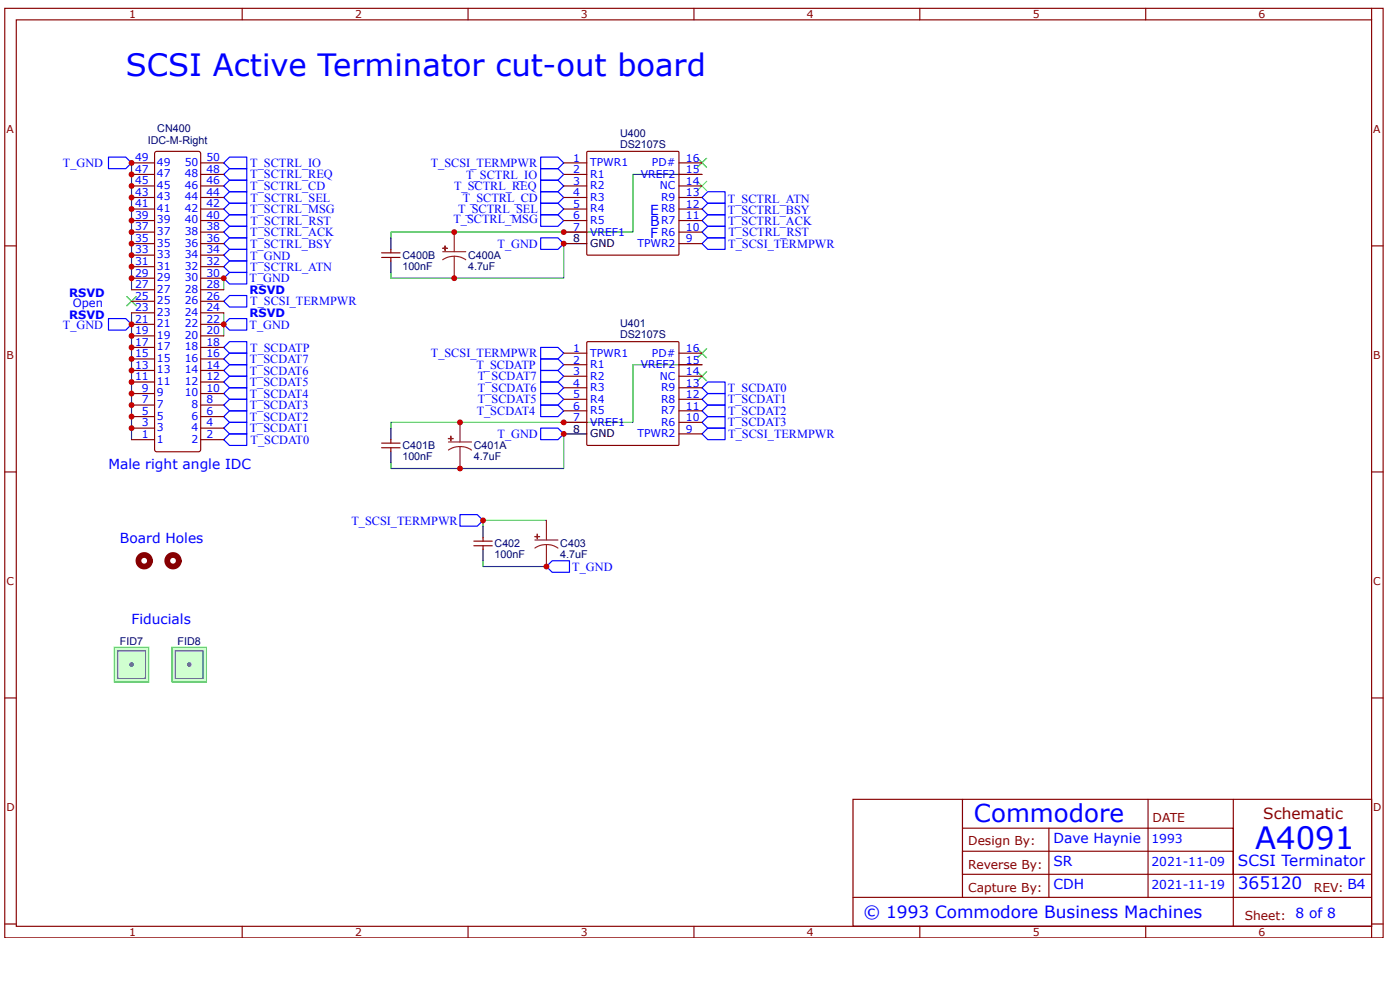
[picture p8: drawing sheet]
<svg xmlns="http://www.w3.org/2000/svg" width="297mm" height="210mm" viewBox="0 0 297 210" stroke-linecap="round" stroke-linejoin="round" font-family="sans-serif">
<g fill="none" stroke="#800" stroke-width=".24">
<path d="M1 1.8h292.4v197h-292.4zM3.5 4.2h287.5v192.2h-287.5zM51.4 1.8v2.4M99.3 1.8v2.4M147.2 1.8v2.4M195.1 1.8v2.4M243.1 1.8v2.4M291 1.8v2.4M1 52.1h2.5M291 52.1h2.4M119.6 74.9h4.9M119.6 77.3h4.9"/>
<path d="M119.6 79.8h4.9M124.6 72.5h19.4v21.9h-19.4zM144 74.9h4.9M144 77.3h4.9M144 79.8h4.9M119.6 82.2h4.9M119.6 84.7h4.9M119.6 87.1h4.9M119.6 89.5h4.9M144 82.2h4.9M144 84.7h4.9M144 87.1h4.9"/>
<path d="M144 89.5h4.9M144 92h4.9M1 100.1h2.5M291 100.1h2.4M1 148h2.5M291 148h2.4M181 169.5h110v26.9h-110zM204.2 175.6h57.4v14.7h-57.4zM204.2 169.5v6.1M222.5 175.6v14.7M243.6 169.5v20.8M261.6 169.5v15.9h29.4"/>
<path d="M1 195.9h2.5M51.4 196.4v2.4M99.3 196.4v2.4M147.2 196.4v2.4M181 190.3h23.2M195.1 196.4v2.4M204.2 180.5h57.4v4.9h-57.4zM243.1 196.4v2.4M291 196.4v2.4M291 195.9h2.4M291 190.3h-29.4v6.1"/>
</g>
<g fill="#000">
<path d="M148 38.4l1.9 2zM149.9 38.4l-1.9 2z"/>
<path d="M148 33.6l1.9 1.9zM149.9 33.6l-1.9 1.9z"/>
<path d="M28.9 62.9l-2 2zM26.9 62.9l2 2z"/>
<path d="M148 73.9l1.9 2zM149.9 73.9l-1.9 2z"/>
<path d="M149.9 78.8l-1.9 1.9zM148 78.8l1.9 1.9z"/>
</g>
<path d="M148 38.4l1.9 2M148 33.6l1.9 1.9M149.9 38.4l-1.9 2M149.9 33.6l-1.9 1.9M26.9 62.9l2 2M28.9 62.9l-2 2M148 78.8l1.9 1.9M148 73.9l1.9 2M149.9 78.8l-1.9 1.9M149.9 73.9l-1.9 2" fill="none" stroke="#3c3" stroke-width=".24"/>
<g fill="none" stroke="#00f" stroke-width=".24">
<path d="M23 33.3h3.7l1.2 1.2-1.2 1.3h-3.7zM48.7 33.3h3.7v2.5h-3.7l-1.2-1.3zM48.7 35.8h3.7v2.4h-3.7l-1.2-1.2zM48.7 38.2h3.7v2.4h-3.7l-1.2-1.2zM114.7 33.3h3.7l1.2 1.2-1.2 1.3h-3.7zM114.7 38.2h3.7l1.2 1.2-1.2 1.2h-3.7zM114.7 35.8h3.7l1.2 1.2-1.2 1.2h-3.7zM47.5 41.9l1.2-1.3h3.7v2.5h-3.7zM48.7 55.3h3.7v2.5h-3.7l-1.2-1.3zM48.7 45.5h3.7v2.5h-3.7l-1.2-1.2zM48.7 48h3.7v2.4h-3.7l-1.2-1.2zM48.7 50.4h3.7v2.5h-3.7l-1.2-1.3z"/>
<path d="M48.7 43.1h3.7v2.4h-3.7l-1.2-1.2zM48.7 52.9h3.7v2.4h-3.7l-1.2-1.2zM48.7 57.8h3.7v2.4h-3.7l-1.2-1.2zM114.7 43.1h3.7l1.2 1.2-1.2 1.2h-3.7zM114.7 50.4h3.7l1.2 1.2-1.2 1.3h-3.7zM114.7 40.6h3.7l1.2 1.3-1.2 1.2h-3.7zM114.7 45.5h3.7l1.2 1.3-1.2 1.2h-3.7zM148.9 51.6l1.3-1.2h3.6v2.5h-3.6zM148.9 41.9l1.3-1.3h3.6v2.5h-3.6zM150.2 48h3.6v2.4h-3.6l-1.3-1.2zM150.2 43.1h3.6v2.4h-3.6l-1.3-1.2zM150.2 45.5h3.6v2.5h-3.6l-1.3-1.2z"/>
<path d="M23 67.5h3.7l1.2 1.3-1.2 1.2h-3.7zM47.5 63.9l1.2-1.2h3.7v2.4h-3.7zM48.7 72.4h3.7v2.5h-3.7l-1.2-1.2zM48.7 74.9h3.7v2.4h-3.7l-1.2-1.2zM48.7 77.3h3.7v2.5h-3.7l-1.2-1.3zM48.7 79.8h3.7v2.4h-3.7l-1.2-1.2zM48.7 67.5h3.7v2.5h-3.7l-1.2-1.2zM114.7 78.5h3.7l1.2 1.3-1.2 1.2h-3.7zM114.7 73.7h3.7l1.2 1.2-1.2 1.2h-3.7zM114.7 76.1h3.7l1.2 1.2-1.2 1.2h-3.7zM47.5 93.2l1.2-1.2h3.7v2.4h-3.7zM48.7 82.2h3.7v2.5h-3.7l-1.2-1.3z"/>
<path d="M48.7 84.7h3.7v2.4h-3.7l-1.2-1.2zM48.7 87.1h3.7v2.4h-3.7l-1.2-1.2zM48.7 89.5h3.7v2.5h-3.7l-1.2-1.2zM114.7 90.8h3.7l1.2 1.2-1.2 1.2h-3.7zM114.7 83.4h3.7l1.2 1.3-1.2 1.2h-3.7zM114.7 81h3.7l1.2 1.2-1.2 1.2h-3.7zM114.7 85.9h3.7l1.2 1.2-1.2 1.2h-3.7zM148.9 92l1.3-1.2h3.6v2.4h-3.6zM148.9 89.5l1.3-1.2h3.6v2.5h-3.6zM148.9 87.1l1.3-1.2h3.6v2.4h-3.6zM148.9 84.7l1.3-1.3h3.6v2.5h-3.6zM148.9 82.2l1.3-1.2h3.6v2.4h-3.6z"/>
<path d="M97.6 109.1h3.7l1.2 1.2-1.2 1.3h-3.7zM115.9 120.1l1.2-1.2h3.7v2.4h-3.7z"/>
</g>
<path d="M27.9 34.5v26.9M148.9 37h-14.6v12.2h-51.4v1.2M47.5 59v2.4M119.6 51.6v7.4h-36.7v-1.2M27.9 66.3v26.9M47.5 66.3v4.9M148.9 77.3h-14.6v12.2h-51.4v1.3M119.6 92v7.3h-36.7v-1.2M102.5 118.9v1.2h13.4M115.9 110.3h-13.4v1.3" fill="none" stroke="#080" stroke-width=".24"/>
<path d="M119.6 92h4.9" fill="none" stroke="#000" stroke-width=".24"/>
<path d="M95.1 93.7h4.9M97.6 94.7a3.9 3.9 0 0 1 2.4 .7M97.6 94.7a4 4 0 0 0-2.5 .7M97.6 89.5v4.2M97.6 94.7v4.6" fill="none" stroke="#8d2323" stroke-width=".24"/>
<path d="M95.1 93h1z" fill="#8d2323"/>
<path d="M95.1 93h1z" fill="none" stroke="#8d2323" stroke-width=".24"/>
<path d="M95.6 92.5l.1 1z" fill="#8d2323"/>
<path d="M93.9 53.4h4.9M96.4 54.3a3.9 3.9 0 0 1 2.4 .8M96.4 54.3a4 4 0 0 0-2.5 .8M96.4 49.2v4.2M96.4 54.3v4.7M95.6 92.5l.1 1z" fill="none" stroke="#8d2323" stroke-width=".24"/>
<path d="M81 94.9h3.9M81 93.9h3.9M82.9 93.2v.7M82.9 94.9v.8" fill="none" stroke="#800" stroke-width=".24"/>
<path d="M82.9 90.8v2.4M82.9 95.7v2.4" fill="none" stroke="#000" stroke-width=".24"/>
<path d="M93.9 52.6l1 .1z" fill="#8d2323"/>
<path d="M93.9 52.6l1 .1z" fill="none" stroke="#8d2323" stroke-width=".24"/>
<path d="M94.4 52.1v1z" fill="#8d2323"/>
<path d="M94.4 52.1v1zM113.5 114.5h4.9M115.9 115.5a3.9 3.9 0 0 1 2.5 .7M115.9 115.5a4 4 0 0 0-2.4 .7M115.9 110.3v4.2M115.9 115.5v4.6" fill="none" stroke="#8d2323" stroke-width=".24"/>
<g fill="none" stroke="#800" stroke-width=".24">
<path d="M119.6 34.5h4.9M119.6 37h4.9M119.6 39.4h4.9M124.6 32.2h19.4v21.8h-19.4zM144 34.5h4.9M144 37h4.9M144 39.4h4.9M81 54.6h3.9M81 53.6h3.9M82.9 52.9v.7M82.9 54.6v.7M119.6 41.9h4.9"/>
<path d="M119.6 44.3h4.9M119.6 46.8h4.9M119.6 49.2h4.9M144 41.9h4.9M144 44.3h4.9M144 46.8h4.9M144 49.2h4.9M144 51.6h4.9M100.5 115.7h3.9M100.5 114.7h3.9M102.5 114v.7M102.5 115.7v.7"/>
</g>
<path d="M82.9 50.4v2.5M82.9 55.3v2.5M119.6 51.6h4.9M102.5 111.6v2.4M102.5 116.4v2.5" fill="none" stroke="#000" stroke-width=".24"/>
<path d="M113.5 113.8h1z" fill="#8d2323"/>
<path d="M113.5 113.8h1z" fill="none" stroke="#8d2323" stroke-width=".24"/>
<path d="M114 113.3v.9z" fill="#8d2323"/>
<path d="M114 113.3v.9z" fill="none" stroke="#8d2323" stroke-width=".24"/>
<path d="M31.8 118.9a1.22 1.22 0 0 0-1.8-1.1 1.22 1.22 0 0 0-.1 2.1 1.22 1.22 0 0 0 1.9-.9M37.9 118.9a1.22 1.22 0 0 0-1.8-1.1 1.22 1.22 0 0 0-.1 2.1 1.22 1.22 0 0 0 1.9-.9" fill="none" stroke="#840000" stroke-width="1.2"/>
<g fill="none" stroke="#800" stroke-width=".24">
<path d="M27.9 39.4h4.9M27.9 37h4.9M27.9 34.5h4.9M32.9 32.2l.4-.1h8.8l.3 .1 .2 .3v62.8l-.1 .3-.3 .2h-8.9l-.3-.1-.2-.3v-62.8zM42.6 39.4h4.9M42.6 37h4.9M42.6 34.5h4.9M27.9 59h4.9M27.9 56.5h4.9M27.9 54.1h4.9M27.9 51.6h4.9M27.9 49.2h4.9"/>
<path d="M27.9 46.8h4.9M27.9 44.3h4.9M27.9 41.9h4.9M42.6 59h4.9M42.6 56.5h4.9M42.6 54.1h4.9M42.6 51.6h4.9M42.6 49.2h4.9M42.6 46.8h4.9M42.6 44.3h4.9M42.6 41.9h4.9M27.9 78.5h4.9"/>
<path d="M27.9 76.1h4.9M27.9 73.7h4.9M27.9 71.2h4.9M27.9 68.8h4.9M27.9 66.3h4.9M27.9 63.9h4.9M27.9 61.4h4.9M42.6 78.5h4.9M42.6 76.1h4.9M42.6 73.7h4.9M42.6 71.2h4.9M42.6 68.8h4.9"/>
<path d="M42.6 66.3h4.9M42.6 63.9h4.9M42.6 61.4h4.9M27.9 93.2h4.9M27.9 90.8h4.9M27.9 88.3h4.9M27.9 85.9h4.9M27.9 83.4h4.9M27.9 81h4.9M42.6 93.2h4.9M42.6 90.8h4.9M42.6 88.3h4.9"/>
<path d="M42.6 85.9h4.9M42.6 83.4h4.9M42.6 81h4.9"/>
</g>
<path d="M24.2 137.2h7.4v7.4h-7.4z" fill="#d0ffd0"/>
<path d="M24.2 137.2h7.4v7.4h-7.4z" fill="none" stroke="#0c3" stroke-width=".24"/>
<circle cx="27.9" cy="140.9" r=".24" fill="#c0c0c0"/>
<circle cx="27.9" cy="140.9" r=".24" fill="none" stroke="#666" stroke-width=".49"/>
<path d="M25 138h5.8v5.8h-5.8z" fill="none" stroke="#666" stroke-width=".24"/>
<path d="M36.5 137.2h7.3v7.4h-7.3z" fill="#d0ffd0"/>
<path d="M36.5 137.2h7.3v7.4h-7.3z" fill="none" stroke="#0c3" stroke-width=".24"/>
<circle cx="40.1" cy="140.9" r=".24" fill="#c0c0c0"/>
<circle cx="40.1" cy="140.9" r=".24" fill="none" stroke="#666" stroke-width=".49"/>
<path d="M37.2 138h5.9v5.8h-5.9z" fill="none" stroke="#666" stroke-width=".24"/>
<g fill="#c00">
<circle cx="119.6" cy="51.6" r=".61"/>
<circle cx="47.5" cy="68.8" r=".61"/>
<circle cx="27.9" cy="68.8" r=".61"/>
<circle cx="96.4" cy="59" r=".61"/>
<circle cx="119.6" cy="89.5" r=".61"/>
<circle cx="97.6" cy="89.5" r=".61"/>
<circle cx="119.6" cy="92" r=".61"/>
<circle cx="97.6" cy="99.3" r=".61"/>
<circle cx="96.4" cy="49.2" r=".61"/>
<circle cx="119.6" cy="49.2" r=".61"/>
<circle cx="102.5" cy="110.3" r=".61"/>
<circle cx="115.9" cy="120.1" r=".61"/>
<circle cx="27.9" cy="90.8" r=".61"/>
<circle cx="27.9" cy="88.3" r=".61"/>
<circle cx="27.9" cy="85.9" r=".61"/>
<circle cx="27.9" cy="83.4" r=".61"/>
<circle cx="27.9" cy="81" r=".61"/>
<circle cx="27.9" cy="78.5" r=".61"/>
<circle cx="27.9" cy="76.1" r=".61"/>
<circle cx="27.9" cy="73.7" r=".61"/>
<circle cx="27.9" cy="71.2" r=".61"/>
<circle cx="27.9" cy="59" r=".61"/>
<circle cx="47.5" cy="59" r=".61"/>
<circle cx="27.9" cy="56.5" r=".61"/>
<circle cx="27.9" cy="54.1" r=".61"/>
<circle cx="27.9" cy="51.6" r=".61"/>
<circle cx="27.9" cy="49.2" r=".61"/>
<circle cx="27.9" cy="46.8" r=".61"/>
<circle cx="27.9" cy="44.3" r=".61"/>
<circle cx="27.9" cy="41.9" r=".61"/>
<circle cx="27.9" cy="39.4" r=".61"/>
<circle cx="27.9" cy="37" r=".61"/>
<circle cx="27.9" cy="34.5" r=".61"/>
</g>
<g font-size="6.5" fill="#00f">
<text x="26.7" y="16.2">SCSI Active Terminator cut-out board</text>
<text x="266.3" y="180">A4091</text>
</g>
<text font-size="5.2" fill="#00f" x="206.6" y="174.4">Commodore</text>
<g font-size="3.6" fill="#00f">
<text x="262.6" y="188.6">365120</text>
<text x="183.2" y="194.7">© 1993 Commodore Business Machines</text>
</g>
<text font-size="3.3" fill="#800" x="268" y="173.6">Schematic</text>
<text font-size="3.3" fill="#00f" x="262.6" y="183.7">SCSI Terminator</text>
<g font-size="2.9" fill="#00f">
<text x="137.9" y="45.5">E</text>
<text x="137.9" y="48">B</text>
<text x="137.9" y="50.4">F</text>
<text x="23" y="99.3">Male right angle IDC</text>
<text x="25.5" y="115.2">Board Holes</text>
<text x="27.9" y="132.3">Fiducials</text>
<text x="223.5" y="178.8">Dave Haynie</text>
<text x="223.5" y="183.7">SR</text>
<text x="223.5" y="188.6">CDH</text>
</g>
<g font-size="2.6" fill="#00f">
<text x="13.3" y="35.4">T_GND</text>
<text x="53.1" y="35.4">T_SCTRL_IO</text>
<text x="91.4" y="35.4">T_SCSI_TERMPWR</text>
<text x="53.1" y="40.3">T_SCTRL_CD</text>
<text x="53.1" y="37.8">T_SCTRL_REQ</text>
<text x="96.4" y="40.2">T_SCTRL_REQ</text>
<text x="98.9" y="37.9">T_SCTRL_IO</text>
<text x="53.1" y="45.2">T_SCTRL_MSG</text>
<text x="53.2" y="47.6">T_SCTRL_RST</text>
<text x="53.2" y="42.7">T_SCTRL_SEL</text>
<text x="96.2" y="47.4">T_SCTRL_MSG</text>
<text x="97.2" y="45.2">T_SCTRL_SEL</text>
<text x="98.2" y="42.7">T_SCTRL_CD</text>
<text x="154.4" y="45.4">T_SCTRL_BSY</text>
<text x="154.4" y="43">T_SCTRL_ATN</text>
<text x="154.4" y="47.6">T_SCTRL_ACK</text>
<text x="53.1" y="52.5">T_SCTRL_BSY</text>
<text x="53.1" y="50.1">T_SCTRL_ACK</text>
<text x="105.6" y="52.5">T_GND</text>
<text x="154.5" y="52.5">T_SCSI_TERMPWR</text>
<text x="154.6" y="50.1">T_SCTRL_RST</text>
<text x="53" y="59.9">T_GND</text>
<text x="53.1" y="55.2">T_GND</text>
<text x="53.1" y="57.4">T_SCTRL_ATN</text>
<text x="53.1" y="64.7">T_SCSI_TERMPWR</text>
<text x="13.3" y="69.7">T_GND</text>
<text x="53" y="69.7">T_GND</text>
<text x="53" y="77">T_SCDAT7</text>
<text x="53.1" y="74.5">T_SCDATP</text>
<text x="91.4" y="75.7">T_SCSI_TERMPWR</text>
<text x="53" y="79.4">T_SCDAT6</text>
<text x="53" y="81.9">T_SCDAT5</text>
<text x="101.1" y="78.2">T_SCDATP</text>
<text x="101.4" y="83.1">T_SCDAT6</text>
<text x="101.4" y="80.6">T_SCDAT7</text>
<text x="154.4" y="83.1">T_SCDAT0</text>
<text x="53" y="86.7">T_SCDAT3</text>
<text x="53" y="89.2">T_SCDAT2</text>
<text x="53" y="84.3">T_SCDAT4</text>
<text x="101.1" y="88">T_SCDAT4</text>
<text x="101.4" y="85.5">T_SCDAT5</text>
<text x="154.4" y="85.5">T_SCDAT1</text>
<text x="154.4" y="88">T_SCDAT2</text>
<text x="53" y="91.6">T_SCDAT1</text>
<text x="53.2" y="94.1">T_SCDAT0</text>
<text x="105.6" y="92.9">T_GND</text>
<text x="154.4" y="90.4">T_SCDAT3</text>
<text x="154.5" y="92.8">T_SCSI_TERMPWR</text>
<text x="74.6" y="111.2">T_SCSI_TERMPWR</text>
<text x="121.4" y="121">T_GND</text>
<text x="244.3" y="178.8">1993</text>
<text x="244.3" y="183.7">2021-11-09</text>
<text x="244.3" y="188.6">2021-11-19</text>
</g>
<g font-size="2.6" fill="#800">
<text x="205.4" y="179.3">Design By:</text>
<text x="244.5" y="174.4">DATE</text>
<text x="205.4" y="184.1">Reverse By:</text>
<text x="205.4" y="189">Capture By:</text>
<text x="278.8" y="189">REV: B4</text>
<text x="264.1" y="195.1">Sheet: 8 of 8</text>
</g>
<g font-size="2.4" fill="#00f">
<text x="14.7" y="62.9">RSVD</text>
<text x="15.4" y="65.1">Open</text>
<text x="52.9" y="62.4">RSVD</text>
<text x="14.7" y="67.5">RSVD</text>
<text x="52.9" y="67.3">RSVD</text>
</g>
<g font-size="2.3" fill="#800">
<text x="27.4" y="3.8">1</text>
<text x="75.3" y="3.8">2</text>
<text x="123.3" y="3.8">3</text>
<text x="171.2" y="3.8">4</text>
<text x="219.1" y="3.8">5</text>
<text x="267" y="3.8">6</text>
<text x="1.4" y="28.2">A</text>
<text x="291.3" y="28.2">A</text>
<text x="1.4" y="76.1">B</text>
<text x="291.3" y="76.1">B</text>
<text x="1.4" y="124">C</text>
<text x="291.3" y="124">C</text>
<text x="1.4" y="171.9">D</text>
<text x="291.3" y="171.9">D</text>
<text x="27.4" y="198.5">1</text>
<text x="75.3" y="198.5">2</text>
<text x="123.3" y="198.5">3</text>
<text x="171.2" y="198.5">4</text>
<text x="219.1" y="198.5">5</text>
<text x="267" y="198.5">6</text>
</g>
<g font-size="2.3" fill="#000080">
<text x="33.4" y="28">CN400</text>
<text x="131.5" y="29">U400</text>
<text x="31.3" y="30.4">IDC-M-Right</text>
<text x="131.5" y="31.4">DS2107S</text>
<text x="85.4" y="57.2">100nF</text>
<text x="85.4" y="54.9">C400B</text>
<text x="99.3" y="57.2">4.7uF</text>
<text x="99.3" y="54.9">C400A</text>
<text x="131.5" y="71.7">DS2107S</text>
<text x="131.5" y="69.4">U401</text>
<text x="85.4" y="95.2">C401B</text>
<text x="100.5" y="95.2">C401A</text>
<text x="85.4" y="97.5">100nF</text>
<text x="100.5" y="97.5">4.7uF</text>
<text x="104.9" y="118.2">100nF</text>
<text x="104.9" y="116.1">C402</text>
<text x="118.9" y="118.2">4.7uF</text>
<text x="118.9" y="116">C403</text>
<text x="25.4" y="136.8">FID7</text>
<text x="37.7" y="136.8">FID8</text>
</g>
<g font-size="2.3" fill="#00f">
<text x="28.7" y="34.2">49</text>
<text x="33.3" y="35.1">49</text>
<text x="39.2" y="35.1">50</text>
<text x="43.8" y="34.2">50</text>
<text x="121.6" y="34.3">1</text>
<text x="125.2" y="35.3">TPWR1</text>
<text x="138.3" y="35.3">PD#</text>
<text x="145.5" y="34.3">16</text>
<text x="28.7" y="41.5">43</text>
<text x="28.7" y="39.1">45</text>
<text x="28.7" y="36.6">47</text>
<text x="33.3" y="40">45</text>
<text x="33.3" y="37.6">47</text>
<text x="39.2" y="40">46</text>
<text x="39.2" y="37.6">48</text>
<text x="43.8" y="41.5">44</text>
<text x="43.8" y="39.1">46</text>
<text x="43.8" y="36.6">48</text>
<text x="121.6" y="36.7">2</text>
<text x="121.6" y="39.2">3</text>
<text x="121.6" y="41.6">4</text>
<text x="125.2" y="37.7">R1</text>
<text x="125.2" y="40.2">R2</text>
<text x="136" y="37.7">VREF2</text>
<text x="140" y="40.2">NC</text>
<text x="145.5" y="39.2">14</text>
<text x="145.5" y="41.6">13</text>
<text x="145.5" y="36.7">15</text>
<text x="28.7" y="46.4">39</text>
<text x="28.7" y="43.9">41</text>
<text x="33.3" y="47.4">39</text>
<text x="33.3" y="44.9">41</text>
<text x="33.3" y="42.5">43</text>
<text x="39.2" y="47.4">40</text>
<text x="39.2" y="44.9">42</text>
<text x="39.2" y="42.5">44</text>
<text x="43.8" y="46.4">40</text>
<text x="43.8" y="43.9">42</text>
<text x="121.6" y="44.1">5</text>
<text x="121.6" y="46.5">6</text>
<text x="125.2" y="42.6">R3</text>
<text x="125.2" y="45">R4</text>
<text x="125.2" y="47.5">R5</text>
<text x="140.3" y="47.5">R7</text>
<text x="140.3" y="45">R8</text>
<text x="140.3" y="42.6">R9</text>
<text x="145.5" y="46.5">11</text>
<text x="145.5" y="44.1">12</text>
<text x="28.7" y="53.7">33</text>
<text x="28.7" y="51.3">35</text>
<text x="28.7" y="48.8">37</text>
<text x="33.3" y="52.3">35</text>
<text x="33.3" y="49.8">37</text>
<text x="39.2" y="52.3">36</text>
<text x="39.2" y="49.8">38</text>
<text x="43.8" y="53.7">34</text>
<text x="43.8" y="51.3">36</text>
<text x="43.8" y="48.8">38</text>
<text x="121.6" y="49">7</text>
<text x="125.2" y="49.9">VREF1</text>
<text x="135.2" y="52.4">TPWR2</text>
<text x="140.3" y="49.9">R6</text>
<text x="145.5" y="51.4">9</text>
<text x="145.5" y="49">10</text>
<text x="28.7" y="58.6">29</text>
<text x="28.7" y="56.2">31</text>
<text x="33.3" y="59.6">29</text>
<text x="33.3" y="57.2">31</text>
<text x="33.3" y="54.7">33</text>
<text x="39.2" y="59.6">30</text>
<text x="39.2" y="57.2">32</text>
<text x="39.2" y="54.7">34</text>
<text x="43.8" y="58.6">30</text>
<text x="43.8" y="56.2">32</text>
<text x="28.7" y="66">23</text>
<text x="28.7" y="63.5">25</text>
<text x="28.7" y="61.1">27</text>
<text x="33.3" y="64.5">25</text>
<text x="33.3" y="62">27</text>
<text x="39.2" y="64.5">26</text>
<text x="39.2" y="62">28</text>
<text x="43.8" y="66">24</text>
<text x="43.8" y="63.5">26</text>
<text x="43.8" y="61.1">28</text>
<text x="28.7" y="70.8">19</text>
<text x="28.7" y="68.4">21</text>
<text x="33.3" y="71.8">19</text>
<text x="33.3" y="69.4">21</text>
<text x="33.3" y="66.9">23</text>
<text x="39.2" y="71.8">20</text>
<text x="39.2" y="69.4">22</text>
<text x="39.2" y="66.9">24</text>
<text x="43.8" y="70.8">20</text>
<text x="43.8" y="68.4">22</text>
<text x="28.7" y="75.7">15</text>
<text x="28.7" y="73.3">17</text>
<text x="33.3" y="76.7">15</text>
<text x="33.3" y="74.3">17</text>
<text x="39.2" y="76.7">16</text>
<text x="39.2" y="74.3">18</text>
<text x="43.8" y="75.7">16</text>
<text x="43.8" y="73.3">18</text>
<text x="121.6" y="74.6">1</text>
<text x="121.6" y="77.1">2</text>
<text x="125.2" y="75.6">TPWR1</text>
<text x="138.3" y="75.6">PD#</text>
<text x="145.5" y="77.1">15</text>
<text x="145.5" y="74.6">16</text>
<text x="28.7" y="80.6">11</text>
<text x="28.7" y="78.2">13</text>
<text x="30.1" y="83.1">9</text>
<text x="33.3" y="81.6">11</text>
<text x="33.3" y="79.2">13</text>
<text x="39.2" y="81.6">12</text>
<text x="39.2" y="79.2">14</text>
<text x="43.8" y="83.1">10</text>
<text x="43.8" y="80.6">12</text>
<text x="43.8" y="78.2">14</text>
<text x="121.6" y="79.5">3</text>
<text x="121.6" y="82">4</text>
<text x="125.2" y="78.1">R1</text>
<text x="125.2" y="80.5">R2</text>
<text x="125.2" y="82.9">R3</text>
<text x="136" y="78.1">VREF2</text>
<text x="140" y="80.5">NC</text>
<text x="140.3" y="82.9">R9</text>
<text x="145.5" y="79.5">14</text>
<text x="145.5" y="82">13</text>
<text x="30.1" y="88">5</text>
<text x="30.1" y="85.5">7</text>
<text x="33.3" y="88.9">5</text>
<text x="33.3" y="86.5">7</text>
<text x="33.3" y="84">9</text>
<text x="39.2" y="84">10</text>
<text x="40.6" y="88.9">6</text>
<text x="40.6" y="86.5">8</text>
<text x="43.8" y="88">6</text>
<text x="43.8" y="85.5">8</text>
<text x="121.6" y="84.4">5</text>
<text x="121.6" y="86.9">6</text>
<text x="121.6" y="89.3">7</text>
<text x="125.2" y="85.4">R4</text>
<text x="125.2" y="87.8">R5</text>
<text x="140.3" y="87.8">R7</text>
<text x="140.3" y="85.4">R8</text>
<text x="145.5" y="89.3">10</text>
<text x="145.5" y="86.9">11</text>
<text x="145.5" y="84.4">12</text>
<text x="30.1" y="92.8">1</text>
<text x="30.1" y="90.4">3</text>
<text x="33.3" y="93.8">1</text>
<text x="33.3" y="91.4">3</text>
<text x="40.6" y="93.8">2</text>
<text x="40.6" y="91.4">4</text>
<text x="43.8" y="92.8">2</text>
<text x="43.8" y="90.4">4</text>
<text x="125.2" y="90.3">VREF1</text>
<text x="135.2" y="92.7">TPWR2</text>
<text x="140.3" y="90.3">R6</text>
<text x="145.5" y="91.7">9</text>
</g>
<g font-size="2.3">
<text x="121.6" y="51.4">8</text>
<text x="125.2" y="52.4">GND</text>
<text x="121.6" y="91.7">8</text>
<text x="125.2" y="92.7">GND</text>
</g>
</svg>
